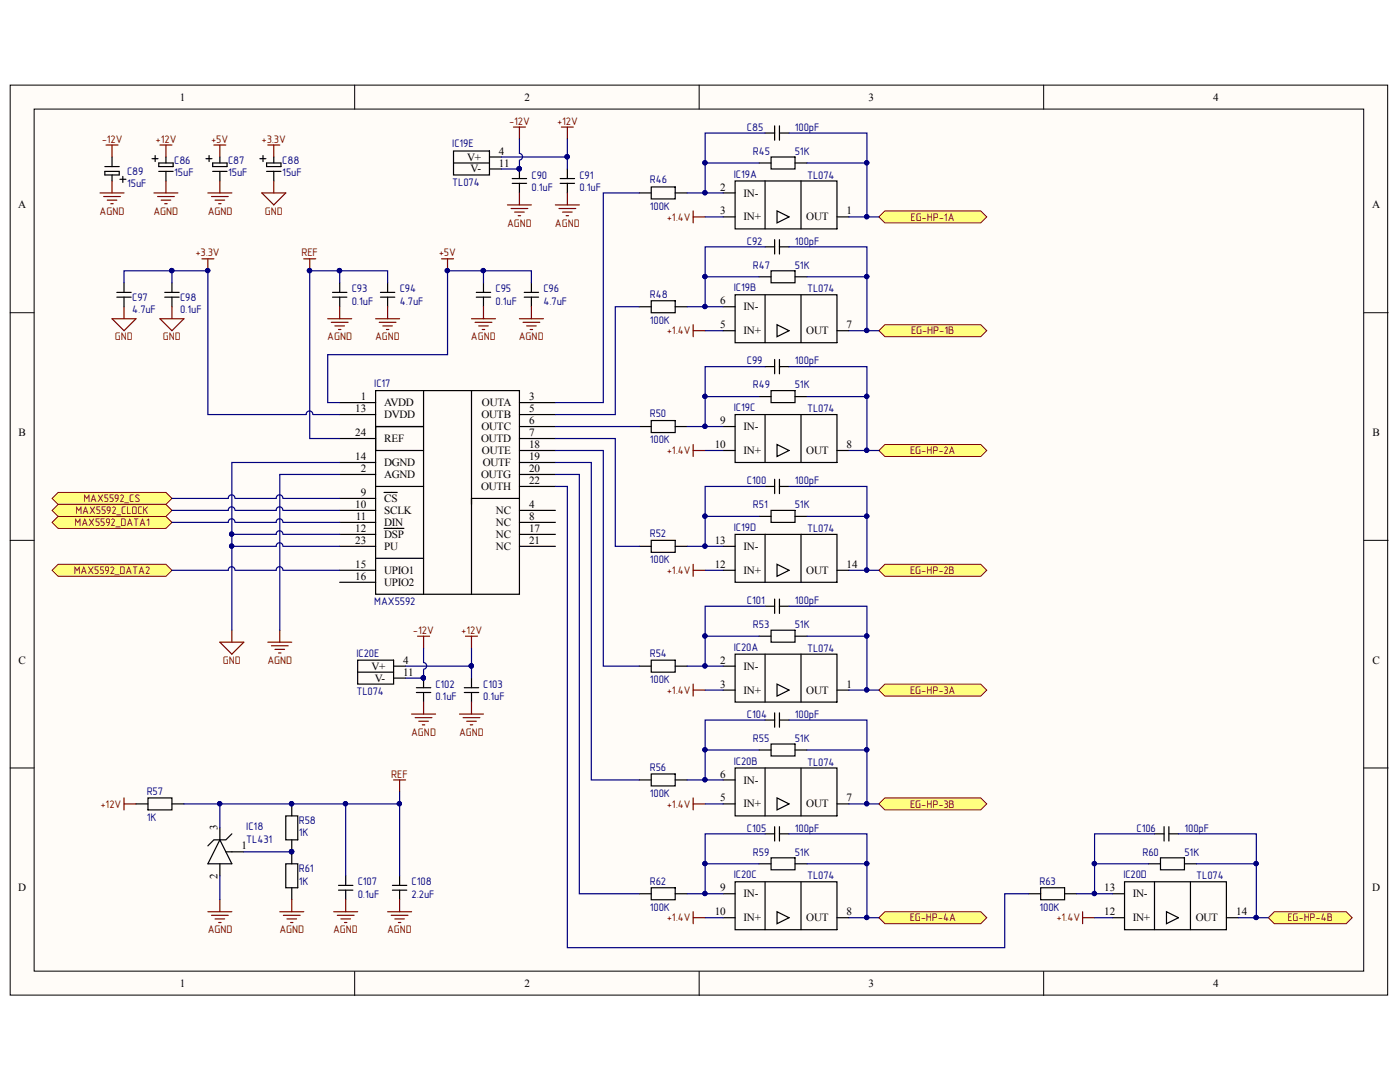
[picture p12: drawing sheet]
<svg xmlns="http://www.w3.org/2000/svg" width="279mm" height="216mm" viewBox="0 0 279 216" stroke-linecap="round" stroke-linejoin="round" font-family="sans-serif">
<g fill="#fffcf8" stroke="#000" stroke-width=".2">
<path d="M2 17h274.9v181.6h-274.9z"/>
<path d="M6.8 21.8h265.4v172h-265.4z"/>
</g>
<path d="M70.8 17v4.8M139.5 17v4.8M208.3 17v4.8M2 62.4h4.8M272.3 62.4h4.7M2 107.8h4.8M272.3 107.8h4.7M2 153.2h4.8M272.3 153.2h4.7M70.8 193.9v4.8M139.5 193.9v4.8M208.3 193.9v4.8" fill="none" stroke="#000" stroke-width=".2"/>
<g fill="none" stroke="#000" stroke-width=".24">
<path d="M23.3 59.3h2.9M23.3 58.3h2.9M24.7 56.4v1.9M24.7 59.3v1.9M32.9 59.3h2.8M32.9 58.3h2.8M34.3 56.4v1.9M34.3 59.3v1.9M66.4 59.3h2.8M66.4 58.3h2.8M67.8 56.4v1.9M67.8 59.3v1.9"/>
<path d="M75.9 59.3h2.9M75.9 58.3h2.9M77.4 56.4v1.9M77.4 59.3v1.9M75 77.9h28.7v40.7h-28.7zM84.5 77.9v40.7M94.1 77.9v40.7M67.8 80.3h7.2M67.8 94.7h7.2M67.8 82.7h7.2M67.8 87.5h7.2M67.8 99.5h7.2"/>
<path d="M67.8 92.3h7.2M75 85.1h9.5h-9.5v4.8h9.5M75 97.1h9.5M76.6 98.3h2.7M94.1 99.5h9.6M103.7 80.3h7.1M103.7 94.7h7.1M103.7 82.7h7.1M103.7 85.1h7.1M103.7 87.5h7.1M103.7 92.3h7.1M103.7 89.9h7.1"/>
<path d="M103.7 97.1h7.1M67.8 101.8h7.2M67.8 104.2h7.2M67.8 106.6h7.2M67.8 113.8h7.2M67.8 116.2h7.2M67.8 109h7.2M75 111.4h9.5M76.6 105.4h4M103.7 101.8h7.1M103.7 104.2h7.1M103.7 106.6h7.1"/>
<path d="M103.7 109h7.1M29.5 159.2h4.8v2.4h-4.8zM27.1 160.4h2.4M34.3 160.4h2.4M43.9 165.2v2.4M43.9 172.4v2.4M43.9 167.6l2.4 4.8h-4.8zM45.1 170h3.6M46.3 166.4l-1.2 1.2h-2.4l-1.2 1.2M57 162.8h2.4v4.8h-2.4zM57 172.4h2.4v4.7h-2.4zM58.2 160.4v2.4"/>
<path d="M58.2 167.6v4.8M58.2 177.1v2.4M67.6 177.6h2.8M67.6 176.7h2.8M69 174.8v1.9M69 177.6v1.9M78.3 177.6h2.9M78.3 176.7h2.9M79.7 174.8v1.9M79.7 177.6v1.9"/>
</g>
<g fill="none" stroke="#800000" stroke-width=".24">
<path d="M40.3 51.6h2.4M41.5 51.6v2.4M60.6 51.6h2.4M61.8 51.6v2.4M22.4 63.6h4.7l-2.4 2.4zM24.7 61.2v2.4M31.9 63.6h4.8l-2.4 2.4zM34.3 61.2v2.4M43.9 128.1h4.8l-2.4 2.4zM46.3 125.7v2.4M53.4 128.1h4.8M54.2 128.9h3.3"/>
<path d="M54.9 129.6h1.9M55.6 130.3h.5M55.8 125.7v2.4M24.7 159.2v2.4M78.6 155.6h2.3M79.7 155.6v2.4M24.7 160.4h2.4"/>
</g>
<g fill="#000080" stroke="#000080" stroke-width=".2">
<circle cx="61.8" cy="54" r=".43"/>
<circle cx="58.2" cy="160.4" r=".43"/>
<circle cx="58.2" cy="169.9" r=".43"/>
<circle cx="41.4" cy="54" r=".43"/>
</g>
<g fill="#ffff80" stroke="#800000" stroke-width=".2">
<path d="M10.4 99.5l1.2-1.2h21.5l1.2 1.2-1.2 1.2h-21.5z" fill-rule="evenodd"/>
<path d="M10.4 104.2l1.2-1.2h21.5l1.2 1.2-1.2 1.2h-21.5z" fill-rule="evenodd"/>
<path d="M10.4 101.8l1.2-1.1h21.5l1.2 1.1-1.2 1.2h-21.5z" fill-rule="evenodd"/>
</g>
<path d="M144.3 38.5h2.4M146.7 36.1h20.3v9.6h-20.3zM152.7 36.1v9.6M152.7 26.5h1.9M154.6 25.1v2.9M155.6 26.5h1.9M155.6 25.1v2.9M159.9 36.1v9.6M144.3 43.3h2.4M155.1 42.1l2.4 1.2-2.4 1.2zM167 43.3h2.4" fill="none" stroke="#000" stroke-width=".24"/>
<path d="M175.4 43.3l1.2-1.2h19.1l1.2 1.2-1.2 1.2h-19.1z" fill-rule="evenodd" fill="#ffff80" stroke="#800000" stroke-width=".2"/>
<g fill="none" stroke="#000" stroke-width=".24">
<path d="M20.9 33.2h2.9M20.9 34.2h2.9v.7h-2.9zM22.4 31.3v1.9M22.4 34.9v1.2M23.9 35.8h1.2M24.5 35.2v1.2M30.3 31.7h1.2M31 31v1.2M31.7 32.5h2.9v.7h-2.9zM31.7 34.2h2.9M33.1 31.3v1.2M33.1 34.2v1.9"/>
<path d="M51.9 31.7h1.2M52.5 31v1.2M53.2 32.5h2.9v.7h-2.9zM53.2 34.2h2.9M54.6 31.3v1.2M54.6 34.2v1.9M90.5 30.1h7.2v4.8h-7.2zM90.5 32.5h7.2M97.7 31.3h2.4M97.7 33.7h2.4M102.2 36.6h2.9M102.2 35.6h2.9"/>
<path d="M103.7 33.7v1.9M103.7 36.6v1.9M111.8 36.6h2.9M111.8 35.6h2.9M113.2 33.7v1.9M113.2 36.6v1.9M71.4 131.7h7.2v4.8h-7.2zM71.4 134.1h7.2M78.6 132.9h2.3M78.6 135.3h2.3M83.1 138.2h2.9M83.1 137.2h2.9"/>
<path d="M84.5 135.3v1.9M84.5 138.2v1.9M92.7 138.2h2.8M92.7 137.2h2.8M94.1 135.3v1.9M94.1 138.2v1.9"/>
</g>
<g fill="#000080" stroke="#000080" stroke-width=".2">
<circle cx="103.6" cy="33.7" r=".43"/>
<circle cx="84.5" cy="135.3" r=".43"/>
</g>
<g fill="none" stroke="#800000" stroke-width=".24">
<path d="M20 38.5h4.7M20.7 39.2h3.3M21.2 28.9h2.4M21.4 39.9h1.9M22.4 28.9v2.4M22.4 36.1v2.4M30.7 38.5h4.8M31.4 39.2h3.4M31.9 28.9h2.4M32.2 39.9h1.9M33.1 28.9v2.4M33.1 36.1v2.4"/>
<path d="M52.2 38.5h4.8l-2.4 2.4zM53.4 28.9h2.4M54.6 28.9v2.4M54.6 36.1v2.4M102.5 25.4h2.4M103.7 25.4v2.3M103.7 38.5v2.4M112 25.4h2.4M113.2 25.4v2.3M113.2 38.5v2.4M22.1 40.7h.5M32.9 40.7h.5"/>
<path d="M101.3 40.9h4.8M102 41.6h3.3M102.7 42.3h1.9M103.4 43h.5M110.8 40.9h4.8M111.6 41.6h3.3M112.3 42.3h1.9M113 43h.5M65.4 63.6h4.8M66.1 64.3h3.4M66.8 65h1.9M67.6 65.7h.4"/>
<path d="M67.8 61.2v2.4M75 63.6h4.7M75.7 64.3h3.3M76.4 65h1.9M77.1 65.7h.5M77.4 61.2v2.4M83.3 126.9h2.4M84.5 126.9v2.4M92.9 126.9h2.4M94.1 126.9v2.4M82.1 142.5h4.8M82.9 143.2h3.3"/>
<path d="M83.6 143.9h1.9M84.3 144.6h.5M84.5 140.1v2.4M91.7 142.5h4.8M92.4 143.2h3.4M93.1 143.9h2M93.9 144.6h.4M94.1 140.1v2.4M43.9 179.5v2.4M58.2 179.5v2.4M69 179.5v2.4M79.7 179.5v2.4"/>
<path d="M41.5 181.9h4.8M42.2 182.6h3.4M42.9 183.4h1.9M43.6 184.1h.5M55.8 181.9h4.8M56.6 182.6h3.3M57.3 183.4h1.9M58 184.1h.5M66.6 181.9h4.8M67.3 182.6h3.4M68 183.4h1.9M68.7 184.1h.5"/>
<path d="M77.4 181.9h4.7M78.1 182.6h3.3M78.8 183.4h1.9M79.5 184.1h.5"/>
</g>
<g fill="#ffff80" stroke="#800000" stroke-width=".2">
<path d="M175.4 66l1.2-1.2h19.1l1.2 1.2-1.2 1.2h-19.1z" fill-rule="evenodd"/>
<path d="M175.4 89.9l1.2-1.2h19.1l1.2 1.2-1.2 1.2h-19.1z" fill-rule="evenodd"/>
<path d="M175.4 113.8l1.2-1.2h19.1l1.2 1.2-1.2 1.2h-19.1z" fill-rule="evenodd"/>
<path d="M175.4 137.7l1.2-1.2h19.1l1.2 1.2-1.2 1.2h-19.1z" fill-rule="evenodd"/>
<path d="M175.4 160.4l1.2-1.2h19.1l1.2 1.2-1.2 1.2h-19.1z" fill-rule="evenodd"/>
<path d="M175.4 183.1l1.2-1.2h19.1l1.2 1.2-1.2 1.2h-19.1z" fill-rule="evenodd"/>
<path d="M253.1 183.1l1.2-1.2h14.4l1.2 1.2-1.2 1.2h-14.4z" fill-rule="evenodd"/>
</g>
<g fill="none" stroke="#800000" stroke-width=".24">
<path d="M41.5 38.5h4.8M42.2 39.2h3.4M42.7 28.9h2.4M42.9 39.9h1.9M43.9 28.9v2.4M43.9 36.1v2.4M43.6 40.7h.5M88.1 51.6h2.4M89.3 51.6v2.4M94.1 63.6h4.8M94.8 64.3h3.4M95.5 65h1.9"/>
<path d="M96.2 65.7h.5M96.5 61.2v2.4M103.7 63.6h4.7M104.4 64.3h3.3M105.1 65h1.9M105.8 65.7h.5M106.1 61.2v2.4"/>
</g>
<circle cx="89.3" cy="54" r=".43" fill="#000080" stroke="#000080" stroke-width=".2"/>
<g fill="none" stroke="#000" stroke-width=".24">
<path d="M41.1 31.7h1.2M41.7 31v1.2M42.4 34.2h2.9M42.4 32.5h2.9v.7h-2.9zM43.9 31.3v1.2M43.9 34.2v1.9M95.1 59.3h2.8M95.1 58.3h2.8M96.5 56.4v1.9M96.5 59.3v1.9M104.6 59.3h2.9M104.6 58.3h2.9"/>
<path d="M106.1 56.4v1.9M106.1 59.3v1.9"/>
</g>
<path d="M10.4 113.8l1.2-1.2h21.5l1.2 1.2-1.2 1.2h-21.5z" fill-rule="evenodd" fill="#ffff80" stroke="#800000" stroke-width=".2"/>
<g fill="none" stroke="#000080" stroke-width=".24">
<path d="M100.1 31.3h13.1M103.7 27.7v2.9a.67 .67 0 0 1 .6 .7 .67 .67 0 0 1-.6 .6M103.7 32v1.7h-3.6M113.2 27.7v6M127.6 38.5h-7.2v41.8h-9.6M137.1 38.5h7.2M151.5 32.5h-10.8v6M152.7 26.5h-12v6M157.5 26.5h15.5v6M161.1 32.5h11.9v10.8h-3.6M34.3 54h7.2v28.7h19.6a.67 .67 0 0 1 .7-.7 .67 .67 0 0 1 .6 .7M34.3 54h-9.6v2.4"/>
<path d="M34.3 54v2.4M67.8 54h9.6v2.4M67.8 54h-6v33.5h6M67.8 54v2.4M96.5 56.4v-2.4h9.6v2.4M96.5 54h-7.2v16.8h-23.9v9.5h2.4M140.7 43.3h3.6M151.5 55.2h-10.8v6M152.7 49.3h-12v5.9M157.5 49.3h15.5v5.9M161.1 55.2h11.9v10.8h-3.6M173 43.3h2.4"/>
<path d="M127.6 61.2h-4.8v21.5h-12M137.1 61.2h7.2M140.7 66h3.6M151.5 79.1h-10.8v6M152.7 73.2h-12v5.9M157.5 73.2h15.5v5.9M161.1 79.1h11.9v10.8h-3.6M173 66h2.4M46.9 99.4a.67 .67 0 0 0-.7-.7 .67 .67 0 0 0-.6 .8h-11.3M56.5 99.4a.67 .67 0 0 0-.7-.7 .67 .67 0 0 0-.7 .8h-8.1M56.6 99.5h11.2M62.5 82.7h5.3"/>
<path d="M67.8 94.7h-12v31M67.8 92.3h-21.5v33.4M110.8 87.5h12v21.5h4.8M110.8 89.9h9.6v43h7.2M110.8 92.3h7.2v63.3h9.6M110.8 94.7h4.8v83.6h12M110.8 97.1h2.4v92h87.3v-10.8h4.8M110.8 85.1h16.8M137.1 85.1h7.2M140.7 89.9h3.6M152.7 97.1h-12v5.9M157.5 97.1h15.5v5.9"/>
<path d="M173 89.9h2.4M46.9 101.8a.67 .67 0 0 0-.7-.7 .67 .67 0 0 0-.6 .7h-11.3M46.9 104.2a.67 .67 0 0 0-.7-.7 .67 .67 0 0 0-.6 .7h-11.3M46.9 113.8a.67 .67 0 0 0-.7-.7 .67 .67 0 0 0-.6 .7h-11.3M56.5 101.8a.67 .67 0 0 0-.7-.7 .67 .67 0 0 0-.7 .7h-8.1M56.5 104.2a.67 .67 0 0 0-.7-.7 .67 .67 0 0 0-.7 .7h-8.1M56.5 109a.67 .67 0 0 0-.7-.7 .67 .67 0 0 0-.7 .7h-8.8M56.5 106.6a.67 .67 0 0 0-.7-.7 .67 .67 0 0 0-.7 .7h-8.8M56.5 113.8a.67 .67 0 0 0-.7-.7 .67 .67 0 0 0-.7 .7h-8.1M56.6 101.8h11.2M56.6 104.2h11.2M56.6 109h11.2"/>
<path d="M56.6 106.6h11.2M56.6 113.8h11.2M137.1 109h7.2M140.7 113.8h3.6M151.5 103h-10.8v6M161.1 103h11.9v10.8h-3.6M173 113.8h2.4M80.9 132.9h13.2M84.5 129.3v2.9a.67 .67 0 0 1 .7 .7 .67 .67 0 0 1-.7 .6M84.5 133.6v1.7h-3.6M94.1 129.3v6M137.1 132.9h7.2"/>
<path d="M140.7 137.7h3.6M151.5 126.9h-10.8v6M152.7 121h-12v5.9M157.5 121h15.5v5.9M161.1 126.9h11.9v10.8h-3.6M173 137.7h2.4M79.7 158v2.4h-43M137.1 155.6h7.2M151.5 149.7h-10.8v5.9M152.7 143.7h-12v6M157.5 143.7h15.5v6M161.1 149.7h11.9v10.7h-3.6"/>
<path d="M43.9 160.4v4.8M43.9 174.8v4.7M48.7 170h9.5M69 160.4v14.4M79.7 160.4v14.4M137.1 178.3h7.2M140.7 160.4h3.6M151.5 172.4h-10.8v5.9M152.7 166.4h-12v6M157.5 166.4h15.5v6M161.1 172.4h11.9v10.7h-3.6M173 160.4h2.4"/>
<path d="M214.9 178.3h7.1M229.2 172.4h-10.8v5.9M230.4 166.4h-12v6M235.2 166.4h15.5v6M238.8 172.4h11.9v10.7h-3.6M140.7 183.1h3.6M173 183.1h2.4M218.4 183.1h3.6M250.7 183.1h2.4"/>
</g>
<g fill="#000080" stroke="#000080" stroke-width=".2">
<circle cx="67.7" cy="54" r=".43"/>
<circle cx="61.8" cy="54" r=".43"/>
<circle cx="58.2" cy="169.9" r=".43"/>
<circle cx="68.9" cy="160.4" r=".43"/>
<circle cx="43.8" cy="160.4" r=".43"/>
<circle cx="79.7" cy="160.4" r=".43"/>
<circle cx="58.2" cy="160.4" r=".43"/>
<circle cx="34.3" cy="54" r=".43"/>
<circle cx="41.4" cy="54" r=".43"/>
<circle cx="46.2" cy="109" r=".43"/>
<circle cx="46.2" cy="106.6" r=".43"/>
<circle cx="113.2" cy="31.3" r=".43"/>
<circle cx="103.6" cy="33.7" r=".43"/>
<circle cx="94" cy="132.9" r=".43"/>
<circle cx="84.5" cy="135.3" r=".43"/>
<circle cx="96.4" cy="54" r=".43"/>
<circle cx="89.3" cy="54" r=".43"/>
<circle cx="140.7" cy="38.5" r=".43"/>
<circle cx="140.7" cy="32.5" r=".43"/>
<circle cx="173" cy="32.5" r=".43"/>
<circle cx="173" cy="43.2" r=".43"/>
<circle cx="140.7" cy="61.2" r=".43"/>
<circle cx="140.7" cy="55.2" r=".43"/>
<circle cx="173" cy="55.2" r=".43"/>
<circle cx="173" cy="65.9" r=".43"/>
<circle cx="140.7" cy="85.1" r=".43"/>
<circle cx="140.7" cy="79.1" r=".43"/>
<circle cx="173" cy="79.1" r=".43"/>
<circle cx="173" cy="89.8" r=".43"/>
<circle cx="140.7" cy="109" r=".43"/>
<circle cx="140.7" cy="103" r=".43"/>
<circle cx="173" cy="103" r=".43"/>
<circle cx="173" cy="113.7" r=".43"/>
<circle cx="140.7" cy="132.9" r=".43"/>
<circle cx="140.7" cy="126.9" r=".43"/>
<circle cx="173" cy="126.9" r=".43"/>
<circle cx="173" cy="137.7" r=".43"/>
<circle cx="140.7" cy="155.6" r=".43"/>
<circle cx="140.7" cy="149.6" r=".43"/>
<circle cx="173" cy="149.6" r=".43"/>
<circle cx="173" cy="160.4" r=".43"/>
<circle cx="140.7" cy="178.3" r=".43"/>
<circle cx="140.7" cy="172.3" r=".43"/>
<circle cx="173" cy="172.3" r=".43"/>
<circle cx="173" cy="183.1" r=".43"/>
<circle cx="218.4" cy="178.3" r=".43"/>
<circle cx="218.4" cy="172.3" r=".43"/>
<circle cx="250.7" cy="172.3" r=".43"/>
<circle cx="250.7" cy="183.1" r=".43"/>
</g>
<g fill="none" stroke="#000" stroke-width=".24">
<path d="M127.6 38.5h2.4M130 37.3h4.7v2.4h-4.7zM134.7 38.5h2.4M151.5 32.5h2.4M153.9 31.3h4.8v2.4h-4.8zM158.7 32.5h2.4M146.7 58.8h20.3v9.6h-20.3zM151.5 55.2h2.4M152.7 58.8v9.6M152.7 49.3h1.9M153.9 54h4.8v2.4h-4.8zM154.6 47.8v2.9"/>
<path d="M155.6 49.3h1.9M155.6 47.8v2.9M158.7 55.2h2.4M159.9 58.8v9.6M127.6 61.2h2.4M130 60h4.7v2.4h-4.7zM134.7 61.2h2.4M144.3 66h2.4M144.3 61.2h2.4M151.5 79.1h2.4M152.7 73.2h1.9M153.9 77.9h4.8v2.4h-4.8z"/>
<path d="M154.6 71.7v2.9M155.1 64.8l2.4 1.2-2.4 1.2zM155.6 71.7v2.9M155.6 73.2h1.9M158.7 79.1h2.4M167 66h2.4M127.6 85.1h2.4M130 83.9h4.7v2.4h-4.7zM134.7 85.1h2.4M144.3 89.9h2.4M144.3 85.1h2.4M146.7 82.7h20.3v9.6h-20.3z"/>
<path d="M152.7 82.7v9.6M152.7 97.1h1.9M154.6 95.6v2.9M155.1 88.7l2.4 1.2-2.4 1.2zM155.6 95.6v2.9M155.6 97.1h1.9M159.9 82.7v9.6M167 89.9h2.4M127.6 109h2.4M130 107.8h4.7v2.4h-4.7zM134.7 109h2.4M144.3 113.8h2.4"/>
<path d="M144.3 109h2.4M146.7 106.6h20.3v9.6h-20.3zM151.5 103h2.4M152.7 106.6v9.6M153.9 101.8h4.8v2.4h-4.8zM154.6 119.5v2.9M155.1 112.6l2.4 1.2-2.4 1.2zM155.6 119.5v2.9M158.7 103h2.4M159.9 106.6v9.6M167 113.8h2.4M127.6 132.9h2.4"/>
<path d="M130 131.7h4.7v2.4h-4.7zM134.7 132.9h2.4M144.3 137.7h2.4M144.3 132.9h2.4M146.7 130.5h20.3v9.6h-20.3zM151.5 126.9h2.4M152.7 130.5v9.6M152.7 121h1.9M153.9 125.7h4.8v2.4h-4.8zM155.1 136.5l2.4 1.2-2.4 1.2zM155.6 121h1.9M158.7 126.9h2.4"/>
<path d="M159.9 130.5v9.6M167 137.7h2.4M127.6 155.6h2.4M130 154.4h4.7v2.4h-4.7zM134.7 155.6h2.4M144.3 155.6h2.4M146.7 153.2h20.3v9.6h-20.3zM151.5 149.7h2.4M152.7 153.2v9.6M152.7 143.7h1.9M153.9 148.5h4.8v2.3h-4.8zM154.6 142.2v2.9"/>
<path d="M155.1 159.2l2.4 1.2-2.4 1.2zM155.6 142.2v2.9M155.6 143.7h1.9M158.7 149.7h2.4M159.9 153.2v9.6M127.6 178.3h2.4M130 177.1h4.7v2.4h-4.7zM134.7 178.3h2.4M144.3 160.4h2.4M144.3 178.3h2.4M146.7 175.9h20.3v9.6h-20.3zM151.5 172.4h2.4"/>
<path d="M152.7 175.9v9.6M152.7 166.4h1.9M153.9 171.2h4.8v2.4h-4.8zM154.6 165v2.8M155.6 165v2.8M155.6 166.4h1.9M158.7 172.4h2.4M159.9 175.9v9.6M167 160.4h2.4M205.3 178.3h2.4M207.7 177.1h4.8v2.4h-4.8zM212.5 178.3h2.4"/>
<path d="M222 178.3h2.4M224.4 175.9h20.4v9.6h-20.4zM229.2 172.4h2.4M230.4 166.4h1.9M230.4 175.9v9.6M231.6 171.2h4.8v2.4h-4.8zM232.3 165v2.8M233.3 166.4h1.9M233.3 165v2.8M236.4 172.4h2.4M237.6 175.9v9.6M144.3 183.1h2.4"/>
<path d="M155.1 181.9l2.4 1.2-2.4 1.2zM167 183.1h2.4M222 183.1h2.4M232.8 181.9l2.4 1.2-2.4 1.2zM244.8 183.1h2.3"/>
</g>
<g fill="none" stroke="#800000" stroke-width=".24">
<path d="M138.3 42.1v2.4M138.3 43.3h2.4M138.3 64.8v2.4M138.3 66h2.4M138.3 88.7v2.4M138.3 89.9h2.4M138.3 112.6v2.4M138.3 113.8h2.4M138.3 136.5v2.4M138.3 137.7h2.4M138.3 159.2v2.4M138.3 160.4h2.4"/>
<path d="M138.3 181.9v2.4M138.3 183.1h2.4M216.1 183.1h2.3M216.1 181.9v2.4"/>
</g>
<g font-size="2.2">
<text x="35.9" y="20.1">1</text>
<text x="104.7" y="20.1">2</text>
<text x="173.4" y="20.1">3</text>
<text x="242.1" y="20.1">4</text>
<text x="93.2" y="32">V+</text>
<text x="93.9" y="34.4">V-</text>
<text x="99.6" y="30.9">4</text>
<text x="99.6" y="33.2">11</text>
<text x="3.6" y="41.6">A</text>
<text x="143.7" y="38.1">2</text>
<text x="148.4" y="39.2">IN-</text>
<text x="273.9" y="41.6">A</text>
<text x="143.7" y="42.8">3</text>
<text x="148.4" y="44">IN+</text>
<text x="160.9" y="44">OUT</text>
<text x="169" y="42.8">1</text>
<text x="143.7" y="60.7">6</text>
<text x="143.7" y="65.5">5</text>
<text x="148.4" y="61.9">IN-</text>
<text x="169" y="65.5">7</text>
<text x="148.4" y="66.7">IN+</text>
<text x="160.9" y="66.7">OUT</text>
<text x="70.9" y="82.3">13</text>
<text x="72" y="79.8">1</text>
<text x="76.7" y="81.1">AVDD</text>
<text x="76.7" y="83.5">DVDD</text>
<text x="96.1" y="83.5">OUTB</text>
<text x="96.2" y="81.1">OUTA</text>
<text x="105.6" y="79.8">3</text>
<text x="105.6" y="82.3">5</text>
<text x="3.7" y="87">B</text>
<text x="70.9" y="87">24</text>
<text x="76.7" y="88.2">REF</text>
<text x="96" y="88.2">OUTD</text>
<text x="96.1" y="85.8">OUTC</text>
<text x="105.6" y="84.7">6</text>
<text x="105.6" y="87">7</text>
<text x="105.6" y="89.4">18</text>
<text x="142.6" y="89.4">10</text>
<text x="143.7" y="84.7">9</text>
<text x="148.4" y="85.8">IN-</text>
<text x="169" y="89.4">8</text>
<text x="273.9" y="87">B</text>
<text x="70.9" y="91.8">14</text>
<text x="72" y="94.2">2</text>
<text x="76.7" y="95.4">AGND</text>
<text x="76.7" y="93">DGND</text>
<text x="96" y="95.4">OUTG</text>
<text x="96.2" y="90.7">OUTE</text>
<text x="96.4" y="93">OUTF</text>
<text x="105.6" y="91.8">19</text>
<text x="105.6" y="94.2">20</text>
<text x="148.4" y="90.7">IN+</text>
<text x="160.9" y="90.7">OUT</text>
<text x="70.9" y="101.4">10</text>
<text x="72" y="99">9</text>
<text x="76.7" y="100.2">CS</text>
<text x="96" y="97.8">OUTH</text>
<text x="105.6" y="101.4">4</text>
<text x="105.6" y="96.6">22</text>
<text x="70.9" y="106.1">12</text>
<text x="71" y="103.8">11</text>
<text x="76.7" y="102.6">SCLK</text>
<text x="76.7" y="104.9">DIN</text>
<text x="76.7" y="107.3">DSP</text>
<text x="99" y="102.6">NC</text>
<text x="99" y="104.9">NC</text>
<text x="99" y="107.3">NC</text>
<text x="105.6" y="103.8">8</text>
<text x="105.6" y="106.1">17</text>
<text x="70.9" y="113.3">15</text>
<text x="70.9" y="108.6">23</text>
<text x="76.7" y="109.8">PU</text>
<text x="99" y="109.8">NC</text>
<text x="105.6" y="108.6">21</text>
<text x="142.6" y="108.6">13</text>
<text x="142.6" y="113.3">12</text>
<text x="148.4" y="109.8">IN-</text>
<text x="169" y="113.3">14</text>
<text x="70.9" y="115.7">16</text>
<text x="76.7" y="114.5">UPIO1</text>
<text x="76.7" y="116.9">UPIO2</text>
<text x="148.4" y="114.5">IN+</text>
<text x="160.9" y="114.5">OUT</text>
<text x="3.7" y="132.4">C</text>
<text x="74.1" y="133.6">V+</text>
<text x="74.8" y="136.1">V-</text>
<text x="80.5" y="132.4">4</text>
<text x="80.5" y="134.8">11</text>
<text x="143.7" y="132.4">2</text>
<text x="143.7" y="137.3">3</text>
<text x="148.4" y="133.6">IN-</text>
<text x="169" y="137.3">1</text>
<text x="273.9" y="132.4">C</text>
<text x="148.4" y="138.4">IN+</text>
<text x="160.9" y="138.4">OUT</text>
<text x="143.7" y="155.2">6</text>
<text x="143.7" y="159.9">5</text>
<text x="148.4" y="156.4">IN-</text>
<text x="148.4" y="161.1">IN+</text>
<text x="160.9" y="161.1">OUT</text>
<text x="169" y="159.9">7</text>
<text x="43.4" y="165.7" transform="rotate(-90 43.4 165.7)">3</text>
<text x="48.2" y="169.5">1</text>
<text x="3.6" y="177.9">D</text>
<text x="43.4" y="175.3" transform="rotate(-90 43.4 175.3)">2</text>
<text x="143.7" y="177.9">9</text>
<text x="148.4" y="179">IN-</text>
<text x="220.4" y="177.9">13</text>
<text x="226.1" y="179">IN-</text>
<text x="273.9" y="177.9">D</text>
<text x="142.6" y="182.7">10</text>
<text x="148.4" y="183.9">IN+</text>
<text x="160.9" y="183.9">OUT</text>
<text x="169" y="182.7">8</text>
<text x="220.4" y="182.7">12</text>
<text x="226.1" y="183.9">IN+</text>
<text x="238.7" y="183.9">OUT</text>
<text x="246.7" y="182.7">14</text>
<text x="35.9" y="197">1</text>
<text x="104.7" y="197">2</text>
<text x="173.4" y="197">3</text>
<text x="242.1" y="197">4</text>
</g>
<g font-size="2.2" fill="#800000">
<text x="20.3" y="28.5">-12V</text>
<text x="31" y="28.5">a12V</text>
<text x="42.1" y="28.5">a5V</text>
<text x="52.2" y="28.5">a3.3V</text>
<text x="101.6" y="24.9">-12V</text>
<text x="111.2" y="24.9">a12V</text>
<text x="19.9" y="42.9">AGND</text>
<text x="30.6" y="42.9">AGND</text>
<text x="41.5" y="42.9">AGND</text>
<text x="52.9" y="42.9">GND</text>
<text x="101.2" y="45.2">AGND</text>
<text x="110.7" y="45.2">AGND</text>
<text x="133.1" y="44.1">a1.4V</text>
<text x="181.7" y="44.1">EG-HP-1A</text>
<text x="39" y="51.2">a3.3V</text>
<text x="60.2" y="51.2">REF</text>
<text x="87.6" y="51.2">a5V</text>
<text x="22.9" y="67.9">GND</text>
<text x="32.5" y="67.9">GND</text>
<text x="65.3" y="67.9">AGND</text>
<text x="74.9" y="67.9">AGND</text>
<text x="94" y="67.9">AGND</text>
<text x="103.6" y="67.9">AGND</text>
<text x="133.1" y="66.7">a1.4V</text>
<text x="181.8" y="66.7">EG-HP-1B</text>
<text x="133.1" y="90.7">a1.4V</text>
<text x="181.6" y="90.7">EG-HP-2A</text>
<text x="16.7" y="100.2">MAX5592_CS</text>
<text x="14.9" y="104.9">MAX5592_DATA1</text>
<text x="15.1" y="102.6">MAX5592_CLOCK</text>
<text x="14.7" y="114.5">MAX5592_DATA2</text>
<text x="133.1" y="114.5">a1.4V</text>
<text x="181.6" y="114.5">EG-HP-2B</text>
<text x="82.4" y="126.5">-12V</text>
<text x="92" y="126.5">a12V</text>
<text x="44.5" y="132.4">GND</text>
<text x="53.4" y="132.4">AGND</text>
<text x="133.1" y="138.4">a1.4V</text>
<text x="181.6" y="138.4">EG-HP-3A</text>
<text x="82.1" y="146.8">AGND</text>
<text x="91.6" y="146.8">AGND</text>
<text x="78.1" y="155.2">REF</text>
<text x="20.1" y="161.2">a12V</text>
<text x="133.1" y="161.2">a1.4V</text>
<text x="181.6" y="161.2">EG-HP-3B</text>
<text x="133.1" y="183.9">a1.4V</text>
<text x="181.6" y="183.9">EG-HP-4A</text>
<text x="210.8" y="183.9">a1.4V</text>
<text x="256.9" y="183.9">EG-HP-4B</text>
<text x="41.5" y="186.2">AGND</text>
<text x="55.8" y="186.2">AGND</text>
<text x="66.5" y="186.2">AGND</text>
<text x="77.2" y="186.2">AGND</text>
</g>
<g font-size="2.2" fill="#000080">
<text x="90.3" y="29.4">IC19E</text>
<text x="149.1" y="26.1">C85</text>
<text x="158.6" y="26.1">100pF</text>
<text x="25.4" y="34.9">C89</text>
<text x="34.8" y="35.2">15uF</text>
<text x="34.8" y="32.7">C86</text>
<text x="45.5" y="35.2">15uF</text>
<text x="45.5" y="32.7">C87</text>
<text x="56.3" y="35.2">15uF</text>
<text x="56.3" y="32.7">C88</text>
<text x="106.1" y="35.7">C90</text>
<text x="115.7" y="35.7">C91</text>
<text x="146.4" y="35.4">IC19A</text>
<text x="150.3" y="30.9">R45</text>
<text x="158.6" y="30.9">51K</text>
<text x="161.1" y="35.7">TL074</text>
<text x="25.4" y="37.4">15uF</text>
<text x="90.3" y="37.1">TL074</text>
<text x="106.1" y="38.1">0.1uF</text>
<text x="115.7" y="38.1">0.1uF</text>
<text x="129.7" y="41.9">100K</text>
<text x="129.7" y="36.6">R46</text>
<text x="149.1" y="48.8">C92</text>
<text x="150.3" y="53.6">R47</text>
<text x="158.6" y="48.8">100pF</text>
<text x="158.6" y="53.6">51K</text>
<text x="70.2" y="58.3">C93</text>
<text x="79.8" y="58.3">C94</text>
<text x="98.9" y="58.3">C95</text>
<text x="108.5" y="58.3">C96</text>
<text x="129.7" y="59.4">R48</text>
<text x="146.4" y="58.1">IC19B</text>
<text x="161.1" y="58.3">TL074</text>
<text x="26.4" y="62.4">4.7uF</text>
<text x="26.4" y="60">C97</text>
<text x="36" y="62.4">0.1uF</text>
<text x="36" y="60">C98</text>
<text x="70.2" y="60.8">0.1uF</text>
<text x="79.8" y="60.8">4.7uF</text>
<text x="98.9" y="60.8">0.1uF</text>
<text x="108.5" y="60.8">4.7uF</text>
<text x="129.7" y="64.6">100K</text>
<text x="74.7" y="77.3">IC17</text>
<text x="149.1" y="72.7">C99</text>
<text x="150.3" y="77.5">R49</text>
<text x="158.6" y="72.7">100pF</text>
<text x="158.6" y="77.5">51K</text>
<text x="129.7" y="83.2">R50</text>
<text x="146.4" y="82">IC19C</text>
<text x="161.1" y="82.3">TL074</text>
<text x="129.7" y="88.5">100K</text>
<text x="149.1" y="96.6">C100</text>
<text x="150.3" y="101.4">R51</text>
<text x="158.6" y="96.6">100pF</text>
<text x="158.6" y="101.4">51K</text>
<text x="129.7" y="107.1">R52</text>
<text x="146.4" y="106">IC19D</text>
<text x="161.1" y="106.2">TL074</text>
<text x="129.7" y="112.4">100K</text>
<text x="74.7" y="120.8">MAX5592</text>
<text x="149.1" y="120.5">C101</text>
<text x="150.3" y="125.3">R53</text>
<text x="158.6" y="120.5">100pF</text>
<text x="158.6" y="125.3">51K</text>
<text x="71.2" y="131">IC20E</text>
<text x="129.7" y="131">R54</text>
<text x="146.4" y="129.8">IC20A</text>
<text x="161.1" y="130.1">TL074</text>
<text x="86.9" y="137.3">C102</text>
<text x="96.4" y="137.3">C103</text>
<text x="129.7" y="136.3">100K</text>
<text x="71.2" y="138.7">TL074</text>
<text x="86.9" y="139.6">0.1uF</text>
<text x="96.4" y="139.6">0.1uF</text>
<text x="149.1" y="143.3">C104</text>
<text x="158.6" y="143.3">100pF</text>
<text x="150.3" y="148">R55</text>
<text x="158.6" y="148">51K</text>
<text x="129.7" y="153.7">R56</text>
<text x="146.4" y="152.6">IC20B</text>
<text x="161.1" y="152.8">TL074</text>
<text x="29.3" y="158.6">R57</text>
<text x="129.7" y="159">100K</text>
<text x="29.3" y="163.8">1K</text>
<text x="49.2" y="165.7">IC18</text>
<text x="59.6" y="166.9">1K</text>
<text x="59.6" y="164.5">R58</text>
<text x="149.1" y="165.9">C105</text>
<text x="158.6" y="165.9">100pF</text>
<text x="226.8" y="165.9">C106</text>
<text x="236.4" y="165.9">100pF</text>
<text x="49.2" y="168.1">TL431</text>
<text x="150.3" y="170.7">R59</text>
<text x="158.6" y="170.7">51K</text>
<text x="228" y="170.7">R60</text>
<text x="236.4" y="170.7">51K</text>
<text x="59.6" y="176.5">1K</text>
<text x="59.6" y="174">R61</text>
<text x="71.4" y="179.1">0.1uF</text>
<text x="71.4" y="176.7">C107</text>
<text x="82.1" y="179.1">2.2uF</text>
<text x="82.1" y="176.7">C108</text>
<text x="129.7" y="176.5">R62</text>
<text x="146.4" y="175.2">IC20C</text>
<text x="161.1" y="175.5">TL074</text>
<text x="207.4" y="176.5">R63</text>
<text x="224.2" y="175.2">IC20D</text>
<text x="238.7" y="175.5">TL074</text>
<text x="129.7" y="181.7">100K</text>
<text x="207.4" y="181.7">100K</text>
</g>
</svg>
